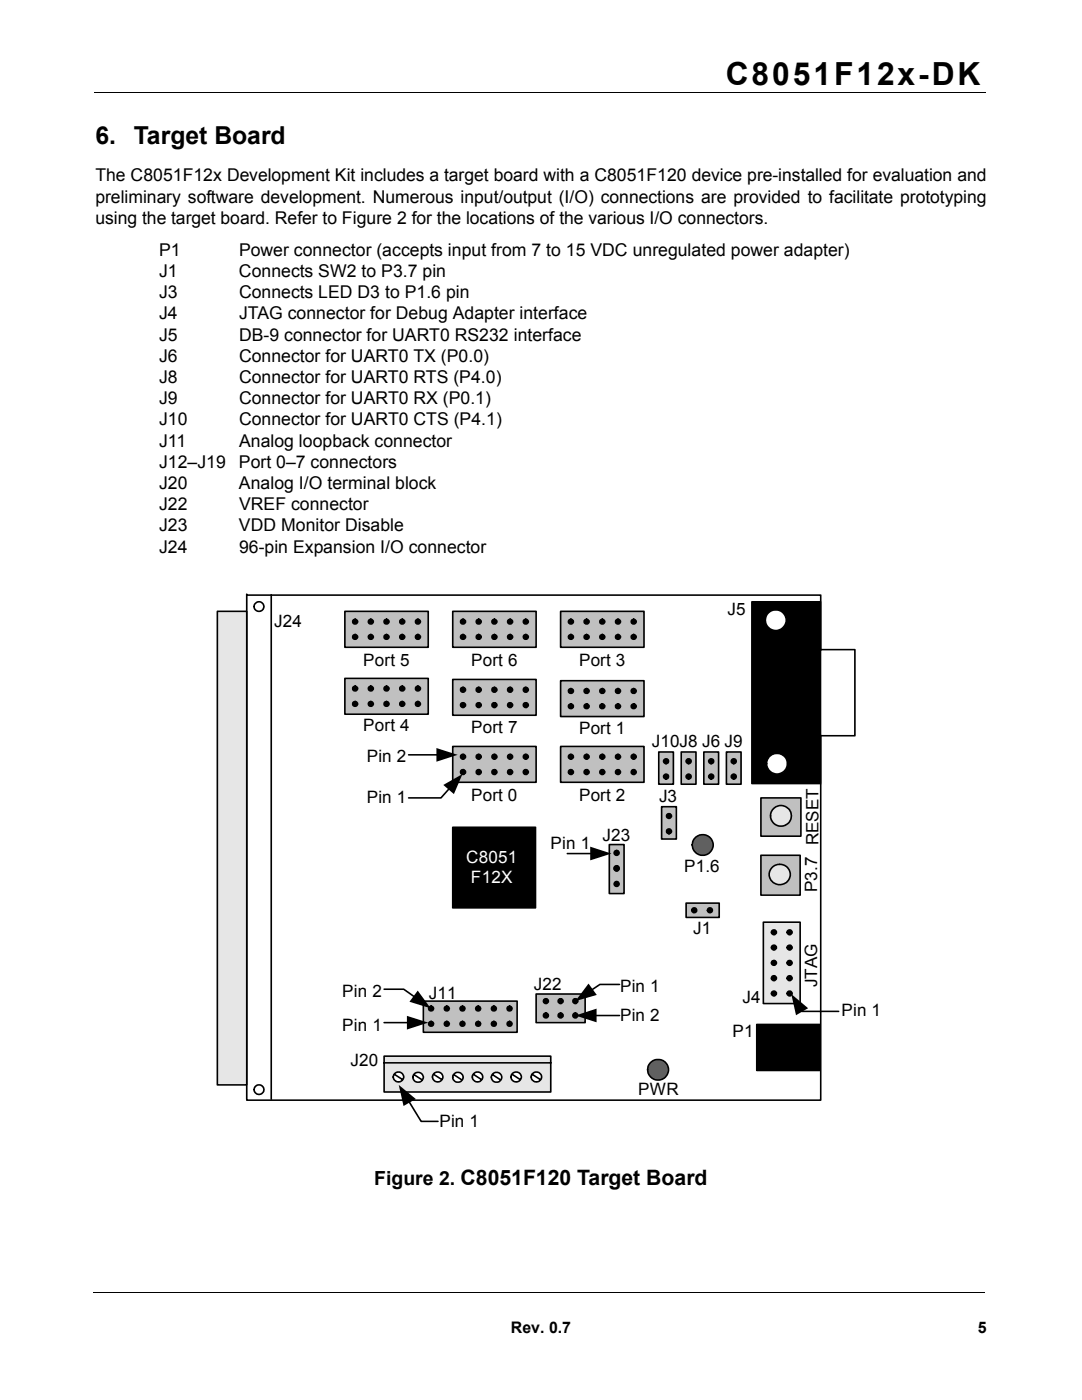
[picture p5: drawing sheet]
<svg xmlns="http://www.w3.org/2000/svg" width="216mm" height="279mm" viewBox="0 0 216 279" stroke-linecap="round" stroke-linejoin="round" font-family="sans-serif">
<path d="M18.8 18.4h177.8M18.6 257.9h177.8" fill="none" stroke="#000" stroke-width=".2"/>
<g fill="#fff">
<path d="M19.1 259.4h38.1v14.5h-38.1z"/>
<path d="M42.7 117.9h133.7v108.6h-133.7z"/>
</g>
<path d="M152.3 184h7.4v16.3h-7.4z" fill="#e6e6e6"/>
<path d="M152.3 184h7.4v16.3h-7.4z" fill="none" stroke="#000" stroke-width=".32"/>
<path d="M136.9 180.2h6.6v2.9h-6.6z" fill="#c0c0c0"/>
<path d="M49.2 118.8h114.6v100.8h-114.6M49.2 118.6v100.8M90.3 165.1h16.5v16.1h-16.5zM136.9 180.2h6.6v2.9h-6.6z" fill="none" stroke="#000" stroke-width=".32"/>
<path d="M90.3 165.1h16.5v16.1h-16.5z" fill="#000"/>
<path d="M151.8 159.2h8v7.7h-8z" fill="#c0c0c0"/>
<path d="M151.8 159.2h8v7.7h-8z" fill="none" stroke="#000" stroke-width=".32"/>
<path d="M151.8 170.7h7.9v7.9h-7.9z" fill="#c0c0c0"/>
<path d="M151.8 170.7h7.9v7.9h-7.9z" fill="none" stroke="#000" stroke-width=".32"/>
<circle cx="155.6" cy="174.6" r="2.06" fill="#e6e6e6"/>
<circle cx="155.6" cy="174.6" r="2.06" fill="none" stroke="#000" stroke-width=".32"/>
<circle cx="155.8" cy="162.8" r="2.06" fill="#e6e6e6"/>
<circle cx="155.8" cy="162.8" r="2.06" fill="none" stroke="#000" stroke-width=".32"/>
<circle cx="131.3" cy="213.5" r="2.08" fill="#656565"/>
<circle cx="131.3" cy="213.5" r="2.07" fill="none" stroke="#000" stroke-width=".32"/>
<circle cx="140.2" cy="168.6" r="2.09" fill="#656565"/>
<g fill="none" stroke="#000" stroke-width=".32">
<path d="M151 204.4h12.6v9.2h-12.6zM159.9 201.6l.1 .2h7.3"/>
<circle cx="140.2" cy="168.7" r="2.08"/>
<circle cx="138.5" cy="181.7" r=".48"/>
<circle cx="141.6" cy="181.7" r=".48"/>
<circle cx="154.4" cy="189.1" r=".47"/>
<circle cx="154.4" cy="195.2" r=".47"/>
<circle cx="154.4" cy="186" r=".48"/>
<circle cx="154.4" cy="192.2" r=".48"/>
<circle cx="154.4" cy="198.3" r=".48"/>
<circle cx="157.6" cy="189.1" r=".48"/>
<circle cx="157.6" cy="186" r=".48"/>
<circle cx="157.6" cy="192.2" r=".48"/>
<circle cx="157.6" cy="198.3" r=".48"/>
<circle cx="157.6" cy="195.2" r=".48"/>
</g>
<g fill="#000">
<path d="M157.9 198.4l3.3 2.8-2.4 1.4z"/>
<circle cx="138.5" cy="181.7" r=".48"/>
<circle cx="141.6" cy="181.7" r=".48"/>
<circle cx="154.4" cy="189.1" r=".48"/>
<circle cx="154.4" cy="186" r=".48"/>
<circle cx="154.4" cy="192.2" r=".48"/>
<circle cx="154.4" cy="198.3" r=".48"/>
<circle cx="154.4" cy="195.2" r=".48"/>
<circle cx="157.6" cy="189.1" r=".48"/>
<circle cx="157.6" cy="186" r=".48"/>
<circle cx="157.6" cy="192.2" r=".48"/>
<circle cx="157.6" cy="195.2" r=".48"/>
<circle cx="157.6" cy="198.3" r=".48"/>
</g>
<path d="M151 204.4h12.6v9.2h-12.6z" fill="#000"/>
<path d="M76.6 210.8h33.3v7.1h-33.3z" fill="#e6e6e6"/>
<path d="M76.6 210.8h33.3v7.1h-33.3zM76.6 212.1h33.3" fill="none" stroke="#000" stroke-width=".32"/>
<path d="M68.8 122h16.6v7.2h-16.6z" fill="#c0c0c0"/>
<g fill="none" stroke="#000" stroke-width=".32">
<path d="M68.8 122h16.6v7.2h-16.6z"/>
<circle cx="70.9" cy="127.1" r=".49"/>
<circle cx="70.9" cy="124.1" r=".49"/>
<circle cx="74" cy="127.1" r=".49"/>
<circle cx="74" cy="124.1" r=".49"/>
<circle cx="77.1" cy="127.1" r=".49"/>
<circle cx="77.1" cy="124.1" r=".49"/>
<circle cx="80.3" cy="127.1" r=".49"/>
<circle cx="80.3" cy="124.1" r=".49"/>
<circle cx="83.4" cy="127.1" r=".49"/>
<circle cx="83.4" cy="124.1" r=".49"/>
</g>
<g fill="#000">
<circle cx="70.8" cy="127.1" r=".49"/>
<circle cx="70.9" cy="124.1" r=".49"/>
<circle cx="74" cy="124.1" r=".49"/>
<circle cx="74" cy="127.1" r=".49"/>
<circle cx="77.1" cy="127.1" r=".49"/>
<circle cx="77.1" cy="124.1" r=".49"/>
<circle cx="80.2" cy="127.1" r=".49"/>
<circle cx="80.3" cy="124.1" r=".49"/>
<circle cx="83.4" cy="124.1" r=".49"/>
<circle cx="83.4" cy="127.1" r=".49"/>
</g>
<path d="M90.3 122h16.7v7.2h-16.7z" fill="#c0c0c0"/>
<g fill="none" stroke="#000" stroke-width=".32">
<path d="M90.3 122h16.7v7.2h-16.7z"/>
<circle cx="92.4" cy="127.1" r=".5"/>
<circle cx="92.4" cy="124.1" r=".5"/>
<circle cx="95.5" cy="127.1" r=".49"/>
<circle cx="95.5" cy="124.1" r=".49"/>
<circle cx="98.6" cy="127.1" r=".49"/>
<circle cx="98.6" cy="124.1" r=".49"/>
<circle cx="101.8" cy="127.1" r=".49"/>
<circle cx="101.8" cy="124.1" r=".49"/>
<circle cx="104.9" cy="127.1" r=".49"/>
<circle cx="104.9" cy="124.1" r=".49"/>
</g>
<g fill="#000">
<circle cx="92.4" cy="127.1" r=".5"/>
<circle cx="92.4" cy="124.1" r=".5"/>
<circle cx="95.5" cy="124.1" r=".49"/>
<circle cx="95.5" cy="127.1" r=".49"/>
<circle cx="98.6" cy="127.1" r=".49"/>
<circle cx="98.6" cy="124.1" r=".49"/>
<circle cx="101.8" cy="127.1" r=".49"/>
<circle cx="101.8" cy="124.1" r=".49"/>
<circle cx="104.9" cy="127.1" r=".49"/>
<circle cx="104.9" cy="124.1" r=".49"/>
</g>
<path d="M111.9 122h16.6v7.2h-16.6z" fill="#c0c0c0"/>
<g fill="none" stroke="#000" stroke-width=".32">
<path d="M111.9 122h16.6v7.2h-16.6z"/>
<circle cx="113.9" cy="127.1" r=".5"/>
<circle cx="113.9" cy="124.1" r=".5"/>
<circle cx="117.1" cy="127.1" r=".5"/>
<circle cx="117.1" cy="124.1" r=".5"/>
<circle cx="120.2" cy="127.1" r=".49"/>
<circle cx="120.2" cy="124.1" r=".49"/>
<circle cx="123.3" cy="127.1" r=".49"/>
<circle cx="123.3" cy="124.1" r=".49"/>
<circle cx="126.4" cy="127.1" r=".49"/>
<circle cx="126.4" cy="124.1" r=".49"/>
</g>
<g fill="#000">
<circle cx="113.9" cy="124.1" r=".5"/>
<circle cx="113.9" cy="127.1" r=".5"/>
<circle cx="117" cy="124.1" r=".48"/>
<circle cx="117.1" cy="127.1" r=".5"/>
<circle cx="120.2" cy="124.1" r=".49"/>
<circle cx="120.2" cy="127.1" r=".49"/>
<circle cx="123.3" cy="124.1" r=".49"/>
<circle cx="123.3" cy="127.1" r=".49"/>
<circle cx="126.4" cy="127.1" r=".49"/>
<circle cx="126.4" cy="124.1" r=".49"/>
</g>
<path d="M68.8 135.4h16.6v7.1h-16.6z" fill="#c0c0c0"/>
<g fill="none" stroke="#000" stroke-width=".32">
<path d="M68.8 135.4h16.6v7.1h-16.6z"/>
<circle cx="70.9" cy="137.4" r=".49"/>
<circle cx="74" cy="137.4" r=".49"/>
<circle cx="77.1" cy="137.4" r=".49"/>
<circle cx="80.3" cy="137.4" r=".49"/>
<circle cx="83.4" cy="137.4" r=".49"/>
<circle cx="70.9" cy="140.5" r=".49"/>
<circle cx="74" cy="140.5" r=".49"/>
<circle cx="77.1" cy="140.5" r=".49"/>
<circle cx="80.3" cy="140.5" r=".49"/>
<circle cx="83.4" cy="140.5" r=".49"/>
</g>
<g fill="#000">
<circle cx="70.8" cy="137.4" r=".49"/>
<circle cx="74" cy="137.4" r=".49"/>
<circle cx="77.1" cy="137.4" r=".49"/>
<circle cx="80.2" cy="137.4" r=".49"/>
<circle cx="83.4" cy="137.4" r=".49"/>
<circle cx="70.8" cy="140.5" r=".49"/>
<circle cx="74" cy="140.5" r=".49"/>
<circle cx="77.1" cy="140.5" r=".49"/>
<circle cx="80.2" cy="140.5" r=".49"/>
<circle cx="83.4" cy="140.5" r=".49"/>
</g>
<path d="M90.3 135.6h16.7v7.1h-16.7z" fill="#c0c0c0"/>
<g fill="none" stroke="#000" stroke-width=".32">
<path d="M90.3 135.6h16.7v7.1h-16.7z"/>
<circle cx="92.4" cy="137.7" r=".49"/>
<circle cx="95.5" cy="137.7" r=".48"/>
<circle cx="98.6" cy="137.7" r=".48"/>
<circle cx="101.8" cy="137.7" r=".48"/>
<circle cx="104.9" cy="137.7" r=".48"/>
<circle cx="92.4" cy="140.7" r=".48"/>
<circle cx="95.5" cy="140.7" r=".47"/>
<circle cx="98.6" cy="140.7" r=".47"/>
<circle cx="101.8" cy="140.7" r=".47"/>
<circle cx="104.9" cy="140.7" r=".47"/>
</g>
<g fill="#000">
<circle cx="92.4" cy="137.7" r=".49"/>
<circle cx="95.5" cy="137.7" r=".5"/>
<circle cx="98.6" cy="137.7" r=".48"/>
<circle cx="101.8" cy="137.7" r=".48"/>
<circle cx="104.9" cy="137.7" r=".48"/>
<circle cx="92.4" cy="140.7" r=".49"/>
<circle cx="95.5" cy="140.7" r=".48"/>
<circle cx="98.7" cy="140.7" r=".48"/>
<circle cx="101.8" cy="140.7" r=".49"/>
<circle cx="104.9" cy="140.7" r=".49"/>
</g>
<path d="M111.9 135.8h16.6v7.2h-16.6z" fill="#c0c0c0"/>
<g fill="none" stroke="#000" stroke-width=".32">
<path d="M111.9 135.8h16.6v7.2h-16.6z"/>
<circle cx="113.9" cy="137.9" r=".5"/>
<circle cx="117" cy="137.9" r=".5"/>
<circle cx="120.2" cy="137.9" r=".49"/>
<circle cx="123.3" cy="137.9" r=".49"/>
<circle cx="126.4" cy="137.9" r=".49"/>
<circle cx="113.9" cy="141" r=".5"/>
<circle cx="117.1" cy="141" r=".5"/>
<circle cx="120.2" cy="141" r=".49"/>
<circle cx="123.3" cy="141" r=".49"/>
<circle cx="126.4" cy="141" r=".49"/>
</g>
<g fill="#000">
<circle cx="113.9" cy="137.9" r=".5"/>
<circle cx="117" cy="137.9" r=".5"/>
<circle cx="120.2" cy="137.9" r=".49"/>
<circle cx="123.3" cy="137.9" r=".49"/>
<circle cx="126.4" cy="137.9" r=".49"/>
<circle cx="113.9" cy="141" r=".5"/>
<circle cx="117" cy="140.9" r=".48"/>
<circle cx="120.2" cy="141" r=".49"/>
<circle cx="123.3" cy="141" r=".49"/>
<circle cx="126.4" cy="141" r=".49"/>
</g>
<path d="M90.3 149h16.7v7.1h-16.7z" fill="#c0c0c0"/>
<g fill="none" stroke="#000" stroke-width=".32">
<path d="M90.3 149h16.7v7.1h-16.7z"/>
<circle cx="92.4" cy="154.1" r=".49"/>
<circle cx="92.4" cy="151" r=".49"/>
<circle cx="95.5" cy="154.1" r=".49"/>
<circle cx="95.5" cy="151" r=".48"/>
<circle cx="98.6" cy="154.1" r=".49"/>
<circle cx="98.7" cy="151" r=".48"/>
<circle cx="101.8" cy="154.1" r=".49"/>
<circle cx="101.8" cy="151" r=".48"/>
<circle cx="104.9" cy="154.1" r=".49"/>
<circle cx="104.9" cy="151" r=".48"/>
</g>
<g fill="#000">
<circle cx="92.4" cy="154.1" r=".49"/>
<circle cx="92.4" cy="151" r=".49"/>
<circle cx="95.5" cy="151" r=".48"/>
<circle cx="95.5" cy="154.1" r=".5"/>
<circle cx="98.6" cy="154.1" r=".48"/>
<circle cx="98.7" cy="151" r=".48"/>
<circle cx="101.8" cy="154.1" r=".48"/>
<circle cx="101.8" cy="151" r=".49"/>
<circle cx="104.9" cy="154.1" r=".48"/>
<circle cx="104.9" cy="151.1" r=".49"/>
</g>
<path d="M111.9 149h16.6v7.1h-16.6z" fill="#c0c0c0"/>
<g fill="none" stroke="#000" stroke-width=".32">
<path d="M111.9 149h16.6v7.1h-16.6z"/>
<circle cx="113.9" cy="154.1" r=".49"/>
<circle cx="113.9" cy="151" r=".49"/>
<circle cx="117.1" cy="154.1" r=".49"/>
<circle cx="117.1" cy="151" r=".49"/>
<circle cx="120.2" cy="154.1" r=".49"/>
<circle cx="120.2" cy="151" r=".48"/>
<circle cx="123.3" cy="154.1" r=".49"/>
<circle cx="123.3" cy="151" r=".48"/>
<circle cx="126.4" cy="154.1" r=".49"/>
<circle cx="126.4" cy="151" r=".48"/>
</g>
<g fill="#000">
<circle cx="113.9" cy="151" r=".48"/>
<circle cx="113.9" cy="154.1" r=".49"/>
<circle cx="117.1" cy="154.1" r=".49"/>
<circle cx="117.1" cy="151" r=".49"/>
<circle cx="120.2" cy="151" r=".48"/>
<circle cx="120.2" cy="154.1" r=".5"/>
<circle cx="123.3" cy="151" r=".48"/>
<circle cx="123.3" cy="154.1" r=".5"/>
<circle cx="126.4" cy="154.1" r=".49"/>
<circle cx="126.4" cy="151" r=".48"/>
</g>
<path d="M132 161h3v6.4h-3z" fill="#c0c0c0"/>
<g fill="none" stroke="#000" stroke-width=".32">
<path d="M150 120.1h13.7v36.3h-13.7zM132 161h3v6.4h-3z"/>
<circle cx="133.5" cy="162.9" r=".49"/>
<circle cx="133.5" cy="165.9" r=".48"/>
</g>
<g fill="#000">
<circle cx="133.5" cy="162.9" r=".48"/>
<circle cx="133.5" cy="165.9" r=".48"/>
</g>
<path d="M150 120.1h13.7v36.3h-13.7z" fill="#000"/>
<circle cx="154.8" cy="123.8" r="2.09" fill="#fff"/>
<circle cx="154.8" cy="123.8" r="2.08" fill="none" stroke="#000" stroke-width=".32"/>
<circle cx="155" cy="152.4" r="2.07" fill="#fff"/>
<circle cx="155" cy="152.4" r="2.07" fill="none" stroke="#000" stroke-width=".32"/>
<path d="M163.7 129.6h6.9v17.2h-6.9z" fill="#fff"/>
<path d="M163.7 129.6h6.9v17.2h-6.9z" fill="none" stroke="#000" stroke-width=".32"/>
<path d="M84.5 199.8h18.7v6.2h-18.7z" fill="#c0c0c0"/>
<g fill="none" stroke="#000" stroke-width=".32">
<path d="M84.5 199.8h18.7v6.2h-18.7z"/>
<circle cx="86" cy="204.3" r=".49"/>
<circle cx="86" cy="201.3" r=".49"/>
<circle cx="89.1" cy="204.3" r=".49"/>
<circle cx="89.1" cy="201.3" r=".49"/>
<circle cx="92.3" cy="204.3" r=".49"/>
<circle cx="92.3" cy="201.3" r=".49"/>
<circle cx="95.4" cy="204.3" r=".49"/>
<circle cx="95.4" cy="201.3" r=".49"/>
<circle cx="98.5" cy="204.3" r=".49"/>
<circle cx="98.5" cy="201.3" r=".49"/>
<circle cx="101.7" cy="204.3" r=".49"/>
<circle cx="101.7" cy="201.3" r=".49"/>
</g>
<g fill="#000">
<circle cx="86" cy="204.3" r=".49"/>
<circle cx="86" cy="201.3" r=".49"/>
<circle cx="89.1" cy="204.3" r=".49"/>
<circle cx="89.1" cy="201.3" r=".49"/>
<circle cx="92.3" cy="204.3" r=".49"/>
<circle cx="92.3" cy="201.3" r=".49"/>
<circle cx="95.4" cy="204.3" r=".49"/>
<circle cx="95.4" cy="201.3" r=".49"/>
<circle cx="98.5" cy="204.3" r=".49"/>
<circle cx="98.5" cy="201.3" r=".49"/>
<circle cx="101.7" cy="204.3" r=".49"/>
<circle cx="101.7" cy="201.3" r=".49"/>
</g>
<circle cx="107" cy="214.9" r="1.01" fill="#fff"/>
<g fill="none" stroke="#000" stroke-width=".32">
<path d="M106.3 214.5l1.5 .9"/>
<circle cx="107" cy="214.9" r="1.01"/>
</g>
<circle cx="79.5" cy="214.9" r="1.01" fill="#fff"/>
<g fill="none" stroke="#000" stroke-width=".32">
<path d="M78.8 214.5l1.5 .9"/>
<circle cx="79.5" cy="214.9" r="1.02"/>
</g>
<circle cx="83.4" cy="215" r="1.02" fill="#fff"/>
<g fill="none" stroke="#000" stroke-width=".32">
<path d="M82.7 214.5l1.5 1"/>
<circle cx="83.4" cy="215" r="1.02"/>
</g>
<circle cx="87.3" cy="214.9" r="1.01" fill="#fff"/>
<g fill="none" stroke="#000" stroke-width=".32">
<path d="M86.6 214.5l1.5 .9"/>
<circle cx="87.3" cy="214.9" r="1.01"/>
</g>
<circle cx="91.4" cy="215" r="1.02" fill="#fff"/>
<g fill="none" stroke="#000" stroke-width=".32">
<path d="M90.6 214.5l1.5 1"/>
<circle cx="91.4" cy="215" r="1.02"/>
</g>
<circle cx="95.3" cy="214.9" r="1.01" fill="#fff"/>
<g fill="none" stroke="#000" stroke-width=".32">
<path d="M94.6 214.5l1.4 .9"/>
<circle cx="95.3" cy="214.9" r="1.01"/>
</g>
<circle cx="99.1" cy="215" r="1.02" fill="#fff"/>
<g fill="none" stroke="#000" stroke-width=".32">
<path d="M98.4 214.5l1.4 1"/>
<circle cx="99.1" cy="215" r="1.02"/>
</g>
<circle cx="103" cy="214.9" r="1.02" fill="#fff"/>
<g fill="none" stroke="#000" stroke-width=".32">
<path d="M102.3 214.5l1.4 .9"/>
<circle cx="103" cy="214.9" r="1.02"/>
</g>
<path d="M121.6 168.6h2.9v9.7h-2.9z" fill="#c0c0c0"/>
<g fill="none" stroke="#000" stroke-width=".32">
<path d="M121.6 168.6h2.9v9.7h-2.9z"/>
<circle cx="123" cy="170.2" r=".49"/>
<circle cx="123" cy="176.4" r=".49"/>
<circle cx="123" cy="173.3" r=".49"/>
<circle cx="123" cy="173.4" r=".48"/>
</g>
<g fill="#000">
<circle cx="123" cy="173.3" r=".49"/>
<circle cx="123" cy="176.4" r=".49"/>
<circle cx="123" cy="170.2" r=".49"/>
<circle cx="123.1" cy="173.4" r=".47"/>
</g>
<circle cx="51.7" cy="217.5" r=".96" fill="#fff"/>
<circle cx="51.7" cy="217.5" r=".97" fill="none" stroke="#000" stroke-width=".32"/>
<circle cx="51.7" cy="121" r=".96" fill="#fff"/>
<g fill="none" stroke="#000" stroke-width=".32">
<path d="M54.1 118.7v100.7"/>
<circle cx="51.7" cy="121" r=".96"/>
</g>
<path d="M43.4 122h5.8v94.5h-5.8z" fill="#e6e6e6"/>
<path d="M43.4 122h5.8v94.5h-5.8z" fill="none" stroke="#000" stroke-width=".32"/>
<path d="M107 198.4h9.8v5.7h-9.8z" fill="#c0c0c0"/>
<g fill="none" stroke="#000" stroke-width=".32">
<path d="M81.5 150.6h5.9M89.7 157.3l-1.7 1.9h-6.5M76.6 197.4h4l2.2 1.6M107 198.4h9.8v5.7h-9.8zM123.6 196.5h-3.9l-1.7 1.1M76.6 204.1h5M81.6 219.8l2.4 4h3.4M118.7 202.7h4.9"/>
<circle cx="108.9" cy="199.8" r=".49"/>
<circle cx="111.9" cy="199.8" r=".49"/>
<circle cx="114.8" cy="199.8" r=".49"/>
<circle cx="108.9" cy="202.7" r=".49"/>
<circle cx="111.9" cy="202.7" r=".5"/>
<circle cx="114.8" cy="202.7" r=".5"/>
</g>
<g fill="#000">
<path d="M87.1 149.3l4.2 1.3-4.2 1.4zM88.5 156.7l3.8-2.2-1.7 4zM83.4 197.7l2.5 3.5-4.2-1.3zM117.4 196.3l1.7 2.3-4.3 1.2zM81.2 202.7l4.2 1.4-4.2 1.4zM114.8 202.7l4.2-1.4v2.7zM79.6 216.5l3.4 2.8-2.5 1.4z"/>
<circle cx="108.9" cy="199.8" r=".49"/>
<circle cx="111.9" cy="199.8" r=".49"/>
<circle cx="114.8" cy="199.8" r=".48"/>
<circle cx="108.9" cy="202.7" r=".49"/>
<circle cx="111.9" cy="202.7" r=".49"/>
<circle cx="114.8" cy="202.7" r=".49"/>
</g>
<path d="M144.9 150.1h3v6.4h-3z" fill="#c0c0c0"/>
<g fill="none" stroke="#000" stroke-width=".32">
<path d="M144.9 150.1h3v6.4h-3z"/>
<circle cx="146.4" cy="155" r=".49"/>
<circle cx="146.4" cy="151.9" r=".49"/>
</g>
<g fill="#000">
<circle cx="146.4" cy="155" r=".49"/>
<circle cx="146.4" cy="151.9" r=".49"/>
</g>
<path d="M140.4 150.1h3v6.4h-3z" fill="#c0c0c0"/>
<g fill="none" stroke="#000" stroke-width=".32">
<path d="M140.4 150.1h3v6.4h-3z"/>
<circle cx="141.9" cy="155" r=".48"/>
<circle cx="141.9" cy="151.9" r=".49"/>
</g>
<g fill="#000">
<circle cx="141.9" cy="155" r=".48"/>
<circle cx="141.9" cy="151.9" r=".49"/>
</g>
<path d="M135.9 150.1h3v6.4h-3z" fill="#c0c0c0"/>
<g fill="none" stroke="#000" stroke-width=".32">
<path d="M135.9 150.1h3v6.4h-3z"/>
<circle cx="137.4" cy="155" r=".49"/>
<circle cx="137.4" cy="151.9" r=".49"/>
</g>
<g fill="#000">
<circle cx="137.4" cy="155" r=".49"/>
<circle cx="137.4" cy="151.9" r=".49"/>
</g>
<path d="M131.4 150.1h3v6.4h-3z" fill="#c0c0c0"/>
<g fill="none" stroke="#000" stroke-width=".32">
<path d="M131.4 150.1h3v6.4h-3zM113.2 170.3h4.9"/>
<circle cx="132.9" cy="155" r=".49"/>
<circle cx="132.9" cy="151.9" r=".49"/>
</g>
<g fill="#000">
<path d="M117.8 169l4.2 1.3-4.2 1.4z"/>
<circle cx="132.9" cy="155" r=".49"/>
<circle cx="132.9" cy="151.9" r=".49"/>
</g>
<text font-size="6.3" x="144.8" y="16.9">C8051F12x-DK</text>
<g font-size="4.9">
<text x="19" y="28.7">6.</text>
<text x="26.7" y="28.7">Target Board</text>
</g>
<text font-size="3.9" x="74.7" y="236.5">Figure 2. C8051F120 Target Board</text>
<g font-size="3.5">
<text x="19" y="36.2">The C8051F12x Development Kit includes a target board with a C8051F120 device pre-installed for evaluation and</text>
<text x="19.1" y="40.4">preliminary software development. Numerous input/output (I/O) connections are provided to facilitate prototyping</text>
<text x="19.1" y="44.7">using the target board. Refer to Figure 2 for the locations of the various I/O connectors.</text>
<text x="31.7" y="51">P1</text>
<text x="47.7" y="51">Power connector (accepts input from 7 to 15 VDC unregulated power adapter)</text>
<text x="31.7" y="55.3">J1</text>
<text x="31.7" y="59.5">J3</text>
<text x="47.7" y="55.3">Connects SW2 to P3.7 pin</text>
<text x="47.7" y="59.5">Connects LED D3 to P1.6 pin</text>
<text x="31.7" y="63.7">J4</text>
<text x="47.7" y="63.7">JTAG connector for Debug Adapter interface</text>
<text x="31.7" y="68">J5</text>
<text x="47.7" y="68">DB-9 connector for UART0 RS232 interface</text>
<text x="31.7" y="72.2">J6</text>
<text x="31.7" y="76.4">J8</text>
<text x="47.7" y="72.2">Connector for UART0 TX (P0.0)</text>
<text x="47.7" y="76.4">Connector for UART0 RTS (P4.0)</text>
<text x="31.7" y="80.7">J9</text>
<text x="47.7" y="80.7">Connector for UART0 RX (P0.1)</text>
<text x="31.7" y="84.9">J10</text>
<text x="31.7" y="89.1">J11</text>
<text x="47.7" y="84.9">Connector for UART0 CTS (P4.1)</text>
<text x="47.7" y="89.1">Analog loopback connector</text>
<text x="31.7" y="93.4">J12–J19</text>
<text x="47.7" y="93.4">Port 0–7 connectors</text>
<text x="31.7" y="97.6">J20</text>
<text x="31.7" y="101.8">J22</text>
<text x="47.7" y="97.6">Analog I/O terminal block</text>
<text x="47.7" y="101.8">VREF connector</text>
<text x="31.7" y="106.1">J23</text>
<text x="47.7" y="106.1">VDD Monitor Disable</text>
<text x="31.7" y="110.3">J24</text>
<text x="47.7" y="110.3">96-pin Expansion I/O connector</text>
</g>
<g font-size="3.4">
<text x="54.7" y="125">J24</text>
<text x="145.2" y="122.7">J5</text>
<text x="72.5" y="132.9">Port 5</text>
<text x="94" y="132.9">Port 6</text>
<text x="115.5" y="132.9">Port 3</text>
<text x="72.5" y="145.9">Port 4</text>
<text x="94" y="146.3">Port 7</text>
<text x="115.5" y="146.5">Port 1</text>
<text x="130.1" y="149.1">J10J8 J6 J9</text>
<text x="73.2" y="152.2">Pin 2</text>
<text x="73.2" y="160.3">Pin 1</text>
<text x="94" y="159.9">Port 0</text>
<text x="115.5" y="159.9">Port 2</text>
<text x="131.5" y="160">J3</text>
<text x="120.2" y="167.9">J23</text>
<text x="109.9" y="169.5">Pin 1</text>
<text x="136.5" y="174">P1.6</text>
<text x="163" y="178" transform="rotate(-90 163 178)">P3.7 RESET</text>
<text x="138.3" y="186.4">J1</text>
<text x="106.6" y="197.6">J22</text>
<text x="123.7" y="198">Pin 1</text>
<text x="163" y="197" transform="rotate(-90 163 197)">JTAG</text>
<text x="68.3" y="198.9">Pin 2</text>
<text x="85.6" y="199.3">J11</text>
<text x="123.7" y="203.8">Pin 2</text>
<text x="148.2" y="200.1">J4</text>
<text x="167.9" y="202.9">Pin 1</text>
<text x="68.3" y="205.7">Pin 1</text>
<text x="146.2" y="207">P1</text>
<text x="69.9" y="212.7">J20</text>
<text x="127.4" y="218.5">PWR</text>
<text x="87.7" y="224.9">Pin 1</text>
</g>
<g font-size="3.4" fill="#fff">
<text x="93" y="172.2">C8051</text>
<text x="94" y="176.3">F12X</text>
</g>
<g font-size="3.2">
<text x="102" y="266">Rev. 0.7</text>
<text x="195.1" y="266">5</text>
</g>
</svg>
